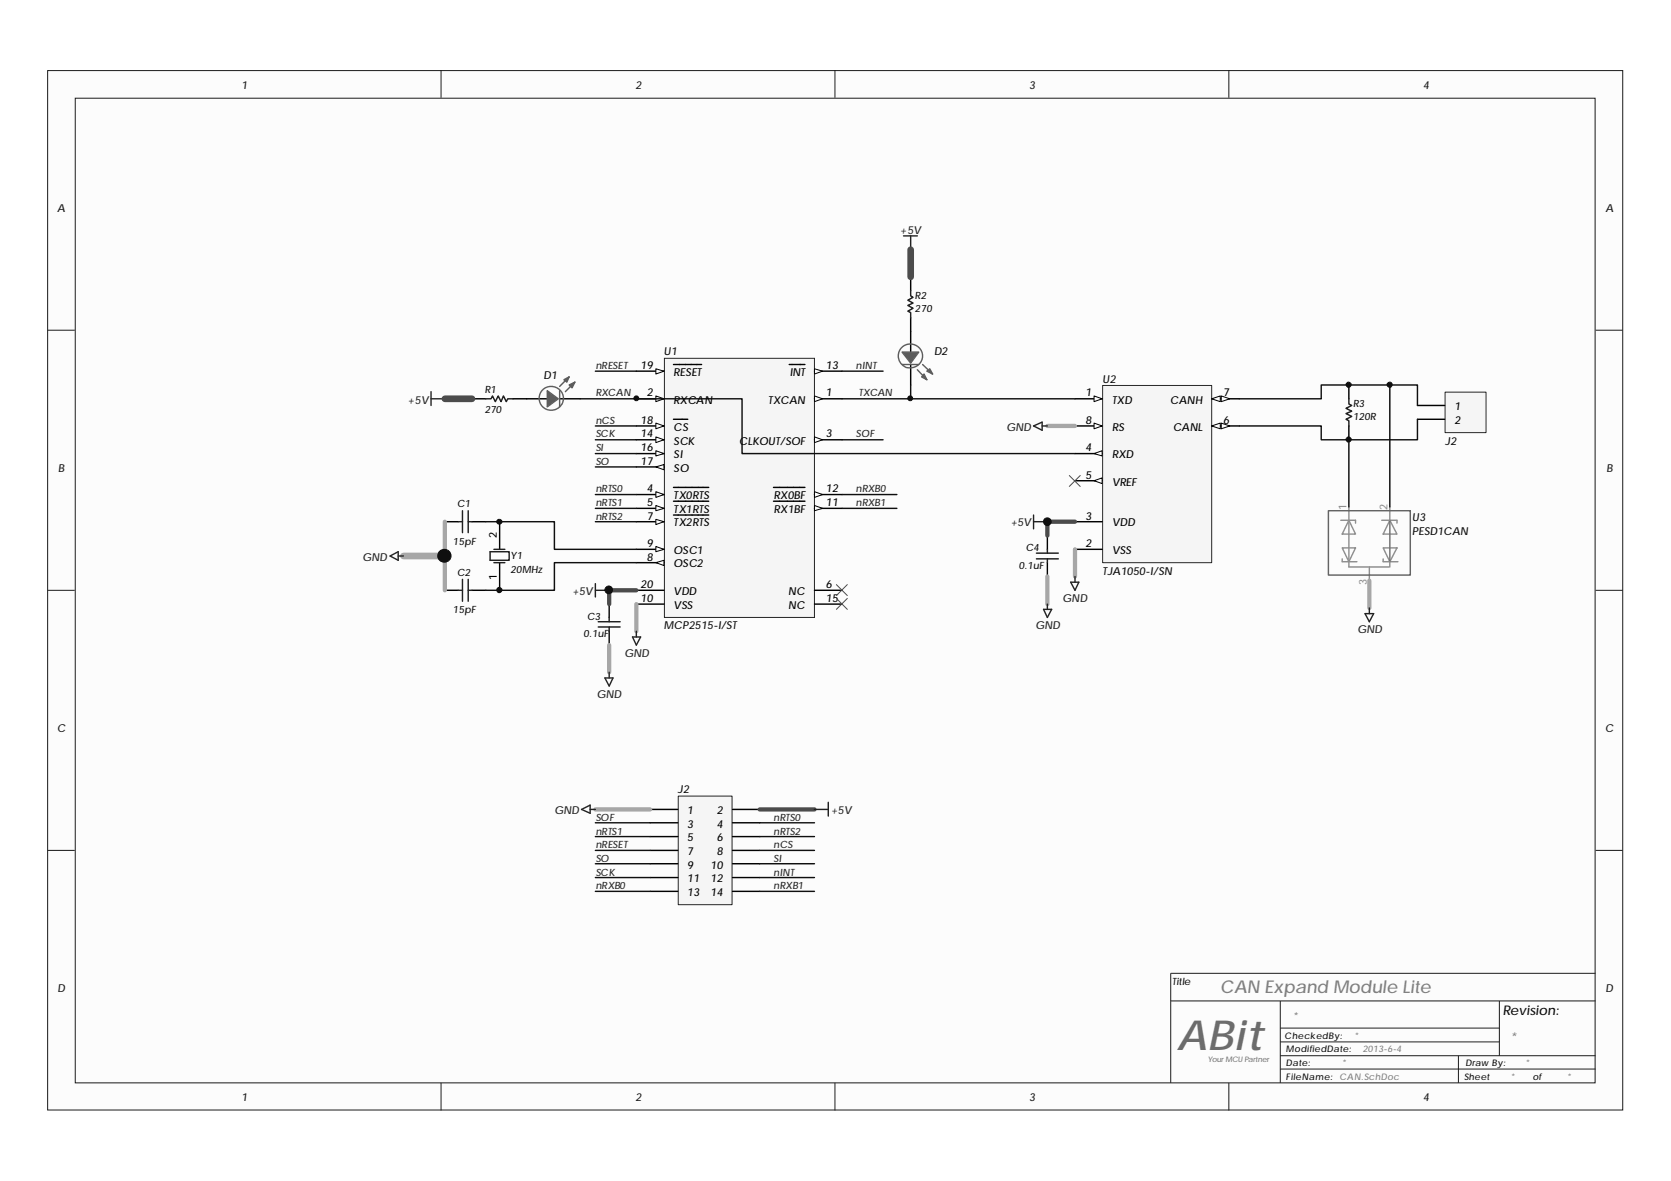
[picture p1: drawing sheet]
<svg xmlns="http://www.w3.org/2000/svg" width="297mm" height="210mm" viewBox="0 0 297 210" stroke-linecap="round" stroke-linejoin="round" font-family="sans-serif">
<path d="M8.6 12.6h279.9v184.7h-279.9z" fill="#fcfcfc"/>
<path d="M8.5 12.5h280v184.8h-280z" fill="none" stroke="#1c1c1c" stroke-width=".18"/>
<path d="M13.5 17.5h270v175h-270z" fill="#fcfcfc"/>
<g fill="none" stroke="#1c1c1c" stroke-width=".18">
<path d="M13.4 17.5h270.1v175h-270.1zM78.4 12.5v4.9M148.4 12.5v4.9M218.4 12.5v4.9M8.5 58.7h4.8M283.6 58.7h4.9M8.5 104.9h4.8M283.6 104.9h4.9M8.5 151.1h4.8M283.6 151.1h4.9M208.1 177.9h75.5M227.6 177.9v14.6"/>
<path d="M266.5 177.9v9.7M283.6 173h-75.5v19.5M78.4 192.5v4.9M148.4 192.5v4.9M218.4 192.5v4.9M227.6 187.6h56M227.6 190h56M227.6 182.7h38.9M227.6 185.2h38.9M259.2 187.6v4.9"/>
</g>
<path d="M118.2 63.8h26.6v45.9h-26.6z" fill="#f5f5f5"/>
<path d="M118.1 63.7h26.7v46h-26.7z" fill="none" stroke="#262626" stroke-width=".18"/>
<path d="M144.8 70.9h4.9" fill="none" stroke="#000" stroke-width=".25"/>
<path d="M144.8 70.4l1.4 .5-1.4 .5z" fill-rule="evenodd" fill="#fcfcfc" stroke="#000" stroke-width=".18"/>
<path d="M113.1 70.9h4.9" fill="none" stroke="#000" stroke-width=".25"/>
<path d="M116.6 70.4l1.4 .5-1.4 .5z" fill-rule="evenodd" fill="#fcfcfc" stroke="#000" stroke-width=".18"/>
<path d="M144.8 78.2h4.9" fill="none" stroke="#000" stroke-width=".25"/>
<path d="M144.8 77.7l1.4 .5-1.4 .5z" fill-rule="evenodd" fill="#fcfcfc" stroke="#000" stroke-width=".18"/>
<path d="M113.1 87.9h4.9" fill="none" stroke="#000" stroke-width=".25"/>
<path d="M116.6 87.4l1.4 .5-1.4 .5z" fill-rule="evenodd" fill="#fcfcfc" stroke="#000" stroke-width=".18"/>
<path d="M113.1 90.4h4.9M119.7 86.6h6.3" fill="none" stroke="#000" stroke-width=".25"/>
<path d="M116.6 89.8l1.4 .6-1.4 .4z" fill-rule="evenodd" fill="#fcfcfc" stroke="#000" stroke-width=".18"/>
<path d="M113.1 92.7h4.9M119.7 89.1h6.3" fill="none" stroke="#000" stroke-width=".25"/>
<path d="M116.6 92.3l1.4 .4-1.4 .5z" fill-rule="evenodd" fill="#fcfcfc" stroke="#000" stroke-width=".18"/>
<path d="M119.7 91.5h6.3M113.1 100h4.9" fill="none" stroke="#000" stroke-width=".25"/>
<path d="M116.6 100l1.4-.4v.9z" fill-rule="evenodd" fill="#fcfcfc" stroke="#000" stroke-width=".18"/>
<path d="M113.1 97.6h4.9" fill="none" stroke="#000" stroke-width=".25"/>
<path d="M116.6 97.1l1.4 .5-1.4 .5z" fill-rule="evenodd" fill="#fcfcfc" stroke="#000" stroke-width=".18"/>
<path d="M144.8 90.4h4.9M113.1 107.4h4.9" fill="none" stroke="#000" stroke-width=".25"/>
<path d="M144.8 89.8l1.4 .6-1.4 .4z" fill-rule="evenodd" fill="#fcfcfc" stroke="#000" stroke-width=".18"/>
<path d="M137.5 89.1h5.6M144.8 87.9h4.9" fill="none" stroke="#000" stroke-width=".25"/>
<path d="M144.8 87.4l1.4 .5-1.4 .5z" fill-rule="evenodd" fill="#fcfcfc" stroke="#000" stroke-width=".18"/>
<path d="M144.8 66h4.9M137.5 86.6h5.6" fill="none" stroke="#000" stroke-width=".25"/>
<path d="M144.8 65.5l1.4 .5-1.4 .5z" fill-rule="evenodd" fill="#fcfcfc" stroke="#000" stroke-width=".18"/>
<path d="M113.1 78.2h4.9M140.3 64.8h2.8" fill="none" stroke="#000" stroke-width=".25"/>
<path d="M116.6 77.7l1.4 .5-1.4 .5z" fill-rule="evenodd" fill="#fcfcfc" stroke="#000" stroke-width=".18"/>
<path d="M113.1 80.6h4.9" fill="none" stroke="#000" stroke-width=".25"/>
<path d="M116.6 80.1l1.4 .5-1.4 .4z" fill-rule="evenodd" fill="#fcfcfc" stroke="#000" stroke-width=".18"/>
<path d="M113.1 83h4.9" fill="none" stroke="#000" stroke-width=".25"/>
<path d="M116.6 83l1.4-.4v.9z" fill-rule="evenodd" fill="#fcfcfc" stroke="#000" stroke-width=".18"/>
<path d="M113.1 75.7h4.9" fill="none" stroke="#000" stroke-width=".25"/>
<path d="M116.6 75.2l1.4 .5-1.4 .5z" fill-rule="evenodd" fill="#fcfcfc" stroke="#000" stroke-width=".18"/>
<path d="M113.1 66h4.9M119.7 74.5h2.6" fill="none" stroke="#000" stroke-width=".25"/>
<path d="M116.6 65.5l1.4 .5-1.4 .5z" fill-rule="evenodd" fill="#fcfcfc" stroke="#000" stroke-width=".18"/>
<path d="M119.7 64.8h5M113.1 104.9h4.9M144.8 104.9h4.9M144.8 107.4h4.9" fill="none" stroke="#000" stroke-width=".25"/>
<path d="M196.1 68.6h19.3v31.4h-19.3z" fill="#f5f5f5"/>
<path d="M196 68.5h19.4v31.5h-19.4z" fill="none" stroke="#262626" stroke-width=".18"/>
<path d="M191.1 70.9h4.8" fill="none" stroke="#000" stroke-width=".25"/>
<path d="M194.5 70.4l1.4 .5-1.4 .5z" fill-rule="evenodd" fill="#fcfcfc" stroke="#000" stroke-width=".18"/>
<path d="M191.1 97.6h4.8M191.1 92.7h4.8M191.1 80.6h4.8" fill="none" stroke="#000" stroke-width=".25"/>
<path d="M194.5 80.6l1.4-.5v.9z" fill-rule="evenodd" fill="#fcfcfc" stroke="#000" stroke-width=".18"/>
<path d="M191.1 85.4h4.8" fill="none" stroke="#000" stroke-width=".25"/>
<path d="M194.5 85.4l1.4-.5v1.1z" fill-rule="evenodd" fill="#fcfcfc" stroke="#000" stroke-width=".18"/>
<path d="M215.4 75.7h4.9" fill="none" stroke="#000" stroke-width=".25"/>
<g fill="#fcfcfc" stroke="#000" stroke-width=".18">
<path d="M215.4 75.7l1.5-.5v1z" fill-rule="evenodd"/>
<path d="M217.1 75.2l1.5 .5-1.5 .5z" fill-rule="evenodd"/>
</g>
<path d="M215.4 70.9h4.9" fill="none" stroke="#000" stroke-width=".25"/>
<g fill="#fcfcfc" stroke="#000" stroke-width=".18">
<path d="M215.4 70.9l1.5-.5v1z" fill-rule="evenodd"/>
<path d="M217.1 70.4l1.5 .5-1.5 .5z" fill-rule="evenodd"/>
</g>
<path d="M191.1 75.7h4.8" fill="none" stroke="#000" stroke-width=".25"/>
<path d="M194.5 75.2l1.4 .5-1.4 .5z" fill-rule="evenodd" fill="#fcfcfc" stroke="#000" stroke-width=".18"/>
<g fill="none" stroke="#000" stroke-width=".25">
<path d="M161.9 49.2v2.5M161.9 56.5v6.1M83.9 70.9h2.5M91.2 70.9h6.1M99.5 70.9h3.6M161.9 64.8v3.6M239.8 68.4v2.5M239.8 75.7v2.5M79.1 92.7h2.3M83.9 92.7h2.5M88.8 92.7v4.9M186.2 95.2v2.4"/>
<path d="M79.1 104.9h2.3M83.9 104.9h2.5M88.8 100v4.9M108.3 107.4v2.3M108.3 112.2v2.5M186.2 100v2.5"/>
</g>
<g fill="none" stroke="#1c1c1c" stroke-width=".25">
<path d="M161.9 51.7v.9l.4 .2-.9 .6 .9 .5-.9 .4 .9 .5-.9 .5 .5 .3v.9M86.4 70.9h.9l.2-.5 .6 1 .5-1 .5 1 .4-1 .5 1 .3-.5h.9M239.8 70.9v.9l.5 .3-1 .5 1 .5-1 .4 1 .5-1 .5 .5 .3v.9M81.4 92.7h.8M82.2 90.8v3.9M83.2 90.8v3.9M83.2 92.7h.7M87.1 98.1h3.4v1.5h-3.4zM87.8 97.6h1.9M184.2 98.3h3.9M184.2 99.3h3.9M186.2 97.6v.7"/>
<path d="M186.2 99.3v.7M81.4 104.9h.8M82.2 103v3.9M83.2 103v3.9M83.2 104.9h.7M87.8 100h1.9M106.3 110.5h3.9M106.3 111.4h3.9M108.3 109.7v.8M108.3 111.4v.8"/>
</g>
<path d="M103.1 70.9h28.8v9.7h59.2M161.9 68.4v2.5h-12.2M161.9 70.9h29.2M86.4 92.7h12.2v4.9h14.5M113.1 100h-14.5v4.9h-12.2" fill="none" stroke="#0e0e0e" stroke-width=".25"/>
<path d="M186.2 75.7h4.9M79.1 92.7v12.2M191.1 97.6v4.9M108.3 114.7v4.8M113.1 107.4v4.8M186.2 102.5v4.9" fill="none" stroke="#a7a7a7" stroke-width=".76"/>
<path d="M71.7 98.8h7.4" fill="none" stroke="#a7a7a7" stroke-width="1.2"/>
<g fill="none" stroke="#262626" stroke-width=".25">
<path d="M160.6 41.9h2.5M161.9 41.9v2.5M76.6 69.6v2.5M76.6 70.9h2.5M183.7 75.7l1.6-.7v1.5zM185.3 75.7h.9M69.3 98.8l1.5-.7v1.5zM70.8 98.8h.9M183.7 91.5v2.5M183.7 92.7h2.5M105.8 103.7v2.4M105.8 104.9h2.5"/>
<path d="M108.3 119.5v1M112.4 113.2h1.5l-.8 1.5zM113.1 112.2v1M185.5 108.3h1.4l-.7 1.4zM186.2 107.4v.9M190.3 103.5h1.5l-.7 1.4zM191.1 102.5v1M107.5 120.5h1.5l-.7 1.4z"/>
</g>
<path d="M190.1 84.5l1.9 2M192 84.5l-1.9 2M148.7 103.9l1.9 1.9M148.7 106.4l1.9 1.9M150.6 103.9l-1.9 1.9M150.6 106.4l-1.9 1.9" fill="none" stroke="#4c4c4c" stroke-width=".18"/>
<g fill="#5f5f5f" stroke="#5f5f5f" stroke-width=".25">
<path d="M97.3 69.4l1.9 1.5-1.9 1.4z" fill-rule="evenodd"/>
<path d="M101.2 68.4l1-.5-.5 1z" fill-rule="evenodd"/>
<path d="M100.2 67.5l1-.5-.4 .9z" fill-rule="evenodd"/>
<path d="M160.4 62.6h2.9l-1.4 1.9z" fill-rule="evenodd"/>
<path d="M164.3 66.5l.5 1-1-.5z" fill-rule="evenodd"/>
<path d="M164.8 66l.5-.5 .5 1z" fill-rule="evenodd"/>
</g>
<path d="M99.5 69.4v2.9M99.9 71.8a2.14 2.14 0 0 0-1.4-3.1 2.14 2.14 0 0 0-2.6 2.2 2.14 2.14 0 0 0 2.9 1.8l.7-.4 .3-.4M101.2 67l-1.7 1.7M102.2 67.9l-1.7 1.7M160.4 64.8h2.9M160.8 65.1a2.12 2.12 0 0 1-.5-3.3 2.12 2.12 0 0 1 3.3 .4 2.12 2.12 0 0 1-1.2 3.1l-.9 .1-.6-.2M163.1 65.7l1.7 1.8M164 64.8l1.8 1.7" fill="none" stroke="#5f5f5f" stroke-width=".25"/>
<path d="M161.9 44.4v4.8M79.1 70.9h4.8" fill="none" stroke="#4c4c4c" stroke-width="1.2"/>
<path d="M191.1 92.7h-4.9v2.5M113.1 104.9h-4.8v2.5" fill="none" stroke="#4c4c4c" stroke-width=".76"/>
<path d="M257 69.8h7.2v7.1h-7.2z" fill="#f5f5f5"/>
<path d="M256.9 69.7h7.3v7.2h-7.3z" fill="none" stroke="#262626" stroke-width=".18"/>
<path d="M252 72.1h4.8M252 74.5h4.8" fill="none" stroke="#000" stroke-width=".25"/>
<path d="M252 74.5v3.7h-17.1v-2.5h-14.6" fill="none" stroke="#0e0e0e" stroke-width=".25"/>
<path d="M120.6 141.6h9.5v19.2h-9.5z" fill="#f5f5f5"/>
<path d="M120.6 141.5h9.5v19.3h-9.5z" fill="none" stroke="#262626" stroke-width=".18"/>
<g fill="none" stroke="#000" stroke-width=".25">
<path d="M115.6 143.9h4.9M115.6 146.2h4.9M115.6 148.7h4.9M115.6 151.1h4.9M115.6 153.5h4.9M115.6 156h4.9M115.6 158.4h4.9M130.2 143.9h4.8M130.2 146.2h4.8M130.2 148.7h4.8M130.2 151.1h4.8M130.2 153.5h4.8"/>
<path d="M130.2 156h4.8M130.2 158.4h4.8"/>
</g>
<g fill="none" stroke="#0e0e0e" stroke-width=".25">
<path d="M105.8 75.7h7.3M105.8 78.2h7.3M105.8 66h7.3M149.7 78.2h7.3M149.7 66h7.3M239.8 78.2v11.9M247.1 68.4h-12.2v2.5h-14.6M252 72.1v-3.7h-4.9v21.7M105.8 80.6h7.3M105.8 83h7.3M105.8 87.9h7.3M105.8 90.4h7.3"/>
<path d="M105.8 92.7h7.3M149.7 87.9h9.7M149.7 90.4h9.7M105.8 146.2h9.8M105.8 148.7h9.8M105.8 151.1h9.8M105.8 153.5h9.8M105.8 156h9.8M105.8 158.4h9.8M135 146.2h9.8M135 148.7h9.8M135 151.1h9.8"/>
<path d="M135 153.5h9.8M135 156h9.8M135 158.4h9.8"/>
</g>
<path d="M135 143.9h9.8" fill="none" stroke="#4c4c4c" stroke-width=".76"/>
<path d="M242.7 109.1h1.5l-.8 1.4zM243.4 108v1.1M103.4 143.9l1.5-.8v1.4zM104.9 143.9h.9M144.8 143.9h2.4M147.2 142.6v2.4" fill="none" stroke="#262626" stroke-width=".25"/>
<path d="M243.4 103.2v4.8M105.8 143.9h9.8" fill="none" stroke="#a7a7a7" stroke-width=".76"/>
<path d="M238.3 92.5h2.7v.5M238.6 97.4h2.4l-1.2 2.4zM238.6 99.3v.5h2.6M239.8 92.5l1.2 2.4h-2.4zM239.8 90.1v10.7h7.3v-1M245.6 92.5h2.7v.5M245.9 97.4h2.4l-1.2 2.4zM245.9 99.3v.5h2.6M247.1 92.5l1.2 2.4h-2.4zM247.1 90.1v2.4M243.4 100.8v2.4" fill="none" stroke="#909090" stroke-width=".25"/>
<path d="M247.1 92.5v7.3" fill="none" stroke="#707070" stroke-width=".25"/>
<path d="M236.1 90.8h14.6v11.4h-14.6z" fill="none" stroke="#616161" stroke-width=".25"/>
<g fill="#0e0e0e" stroke="#0e0e0e" stroke-width=".18">
<circle cx="79" cy="98.8" r="1.17"/>
<circle cx="88.8" cy="104.9" r=".47"/>
<circle cx="88.8" cy="92.7" r=".46"/>
<circle cx="108.2" cy="104.8" r=".68"/>
<circle cx="113.1" cy="70.8" r=".43"/>
<circle cx="161.8" cy="70.8" r=".43"/>
<circle cx="186.2" cy="92.7" r=".68"/>
<circle cx="239.7" cy="78.1" r=".46"/>
<circle cx="239.7" cy="68.4" r=".46"/>
<circle cx="247" cy="68.4" r=".45"/>
</g>
<text font-size="7.4" fill="#6c6c6c" x="209.1" y="186.5">ABit</text>
<text font-size="3.1" fill="#808080" x="216.9" y="176.5">CAN Expand Module Lite</text>
<text font-size="2.4" fill="#0e0e0e" x="267.1" y="180.4">Revision:</text>
<text font-size="2.4" fill="#808080" x="268.6" y="185.2">*</text>
<g font-size="1.9" fill="#1c1c1c">
<text x="42.9" y="15.8">1</text>
<text x="112.9" y="15.8">2</text>
<text x="183" y="15.8">3</text>
<text x="253" y="15.8">4</text>
<text x="10.2" y="37.7">A</text>
<text x="285.4" y="37.7">A</text>
<text x="10.3" y="83.9">B</text>
<text x="285.6" y="83.9">B</text>
<text x="10.2" y="130.1">C</text>
<text x="285.3" y="130.1">C</text>
<text x="10.2" y="176.3">D</text>
<text x="285.4" y="176.3">D</text>
<text x="42.9" y="195.8">1</text>
<text x="112.9" y="195.8">2</text>
<text x="183" y="195.8">3</text>
<text x="253" y="195.8">4</text>
</g>
<g font-size="1.9" fill="#262626">
<text x="160" y="41.5">+5V</text>
<text x="72.5" y="71.7">+5V</text>
<text x="178.9" y="76.6">GND</text>
<text x="179.7" y="93.6">+5V</text>
<text x="64.4" y="99.7">GND</text>
<text x="101.8" y="105.8">+5V</text>
<text x="188.9" y="106.9">GND</text>
<text x="184.1" y="111.9">GND</text>
<text x="241.3" y="112.5">GND</text>
<text x="111" y="116.7">GND</text>
<text x="106.1" y="124.1">GND</text>
<text x="98.6" y="144.6">GND</text>
<text x="147.7" y="144.6">+5V</text>
</g>
<g font-size="1.9">
<text x="113.9" y="65.6">19</text>
<text x="146.8" y="65.6">13</text>
<text x="115" y="70.5">2</text>
<text x="119.7" y="71.7">RXCAN</text>
<text x="119.7" y="66.8">RESET</text>
<text x="136.6" y="71.7">TXCAN</text>
<text x="140.4" y="66.8">INT</text>
<text x="146.8" y="70.5">1</text>
<text x="193" y="70.5">1</text>
<text x="197.7" y="71.7">TXD</text>
<text x="208" y="71.7">CANH</text>
<text x="217.4" y="70.5">7</text>
<text x="113.9" y="77.7">14</text>
<text x="113.9" y="75.4">18</text>
<text x="119.7" y="76.6">CS</text>
<text x="146.8" y="77.7">3</text>
<text x="193" y="75.4">8</text>
<text x="197.7" y="76.6">RS</text>
<text x="208.5" y="76.6">CANL</text>
<text x="217.4" y="75.4">6</text>
<text x="258.6" y="72.9">1</text>
<text x="258.6" y="75.4">2</text>
<text x="113.9" y="80.2">16</text>
<text x="113.9" y="82.6">17</text>
<text x="119.7" y="79">SCK</text>
<text x="119.7" y="81.5">SI</text>
<text x="119.7" y="83.8">SO</text>
<text x="131.4" y="79">CLKOUT/SOF</text>
<text x="193" y="80.2">4</text>
<text x="197.7" y="81.5">RXD</text>
<text x="115" y="87.5">4</text>
<text x="115" y="89.9">5</text>
<text x="119.7" y="88.7">TX0RTS</text>
<text x="137.6" y="88.7">RX0BF</text>
<text x="146.8" y="89.9">11</text>
<text x="146.8" y="87.5">12</text>
<text x="193" y="85.1">5</text>
<text x="197.7" y="86.3">VREF</text>
<text x="88.3" y="95.7" transform="rotate(-90 88.3 95.7)">2</text>
<text x="115" y="92.4">7</text>
<text x="119.7" y="91.1">TX1RTS</text>
<text x="119.7" y="93.6">TX2RTS</text>
<text x="137.6" y="91.1">RX1BF</text>
<text x="193" y="92.4">3</text>
<text x="197.7" y="93.6">VDD</text>
<text x="115" y="99.7">8</text>
<text x="115" y="97.2">9</text>
<text x="119.7" y="100.9">OSC2</text>
<text x="119.7" y="98.5">OSC1</text>
<text x="193" y="97.2">2</text>
<text x="197.7" y="98.5">VSS</text>
<text x="88.3" y="103.1" transform="rotate(-90 88.3 103.1)">1</text>
<text x="113.9" y="106.9">10</text>
<text x="113.9" y="104.5">20</text>
<text x="119.7" y="105.8">VDD</text>
<text x="140.1" y="105.8">NC</text>
<text x="146.8" y="104.5">6</text>
<text x="146.8" y="106.9">15</text>
<text x="119.7" y="108.2">VSS</text>
<text x="140.1" y="108.2">NC</text>
<text x="122.2" y="144.6">1</text>
<text x="122.2" y="147.1">3</text>
<text x="122.2" y="149.5">5</text>
<text x="127.4" y="144.6">2</text>
<text x="127.4" y="147.1">4</text>
<text x="127.4" y="149.5">6</text>
<text x="122.2" y="152">7</text>
<text x="122.2" y="154.4">9</text>
<text x="126.3" y="154.4">10</text>
<text x="127.4" y="152">8</text>
<text x="122.2" y="156.8">11</text>
<text x="122.2" y="159.3">13</text>
<text x="126.3" y="156.8">12</text>
<text x="126.3" y="159.3">14</text>
</g>
<g font-size="1.9" fill="#0e0e0e">
<text x="118" y="63.2">U1</text>
<text x="166" y="63.2">D2</text>
<text x="96.6" y="67.3">D1</text>
<text x="196" y="68.1">U2</text>
<text x="256.9" y="79">J2</text>
<text x="251" y="92.6">U3</text>
<text x="251" y="95">PESD1CAN</text>
<text x="196" y="102.1">TJA1050-I/SN</text>
<text x="118" y="111.9">MCP2515-I/ST</text>
<text x="120.5" y="141">J2</text>
</g>
<g font-size="1.9" fill="#909090">
<text x="239.4" y="90.6" transform="rotate(-90 239.4 90.6)">1</text>
<text x="246.6" y="90.6" transform="rotate(-90 246.6 90.6)">2</text>
<text x="243" y="103.9" transform="rotate(-90 243 103.9)">3</text>
</g>
<text font-size="1.9" fill="#808080" x="229.9" y="181.4">*</text>
<g font-size="1.8" fill="#0e0e0e">
<text x="162.6" y="53.2">R2</text>
<text x="162.6" y="55.4">270</text>
<text x="86.2" y="69.8">R1</text>
<text x="86.2" y="73.4">270</text>
<text x="240.5" y="72.4">R3</text>
<text x="240.5" y="74.6">120R</text>
<text x="81.3" y="90.2">C1</text>
<text x="80.5" y="96.8">15pF</text>
<text x="90.8" y="99.4">Y1</text>
<text x="90.8" y="101.9">20MHz</text>
<text x="181.1" y="101.1">0.1uF</text>
<text x="182.4" y="98">C4</text>
<text x="81.3" y="102.4">C2</text>
<text x="80.5" y="108.9">15pF</text>
<text x="103.7" y="113.3">0.1uF</text>
<text x="104.4" y="110.2">C3</text>
<text x="208.4" y="175.1">Title</text>
</g>
<g font-size="1.8" fill="#262626">
<text x="105.9" y="65.6">nRESET</text>
<text x="152.1" y="65.6">nINT</text>
<text x="105.9" y="70.5">RXCAN</text>
<text x="152.7" y="70.5">TXCAN</text>
<text x="105.9" y="75.4">nCS</text>
<text x="105.9" y="77.7">SCK</text>
<text x="152.1" y="77.7">SOF</text>
<text x="105.9" y="80.2">SI</text>
<text x="105.9" y="82.6">SO</text>
<text x="105.9" y="87.5">nRTS0</text>
<text x="105.9" y="89.9">nRTS1</text>
<text x="152.1" y="87.5">nRXB0</text>
<text x="152.1" y="89.9">nRXB1</text>
<text x="105.9" y="92.4">nRTS2</text>
<text x="105.9" y="148.4">nRTS1</text>
<text x="105.9" y="145.9">SOF</text>
<text x="137.5" y="148.4">nRTS2</text>
<text x="137.5" y="145.9">nRTS0</text>
<text x="105.9" y="155.6">SCK</text>
<text x="105.9" y="153.2">SO</text>
<text x="105.9" y="150.7">nRESET</text>
<text x="137.5" y="150.7">nCS</text>
<text x="137.5" y="153.2">SI</text>
<text x="137.5" y="155.6">nINT</text>
<text x="105.9" y="158">nRXB0</text>
<text x="137.5" y="158">nRXB1</text>
</g>
<g font-size="1.6" fill="#0e0e0e">
<text x="228.3" y="184.7">CheckedBy:</text>
<text x="228.6" y="189.5">Date:</text>
<text x="228.6" y="192">FileName:</text>
<text x="228.6" y="187">ModifiedDate:</text>
<text x="260.3" y="192">Sheet</text>
<text x="260.5" y="189.5">Draw By:</text>
<text x="272.5" y="192">of</text>
</g>
<g font-size="1.6" fill="#808080">
<text x="240.8" y="184.7">*</text>
<text x="238.1" y="192">CAN.SchDoc</text>
<text x="238.6" y="189.5">*</text>
<text x="242.2" y="187">2013-6-4</text>
<text x="268.6" y="192">*</text>
<text x="271.2" y="189.5">*</text>
<text x="278.6" y="192">*</text>
</g>
<text font-size="1.4" fill="#7a7a7a" x="214.7" y="188.7">YourMCU Partner</text>
</svg>
